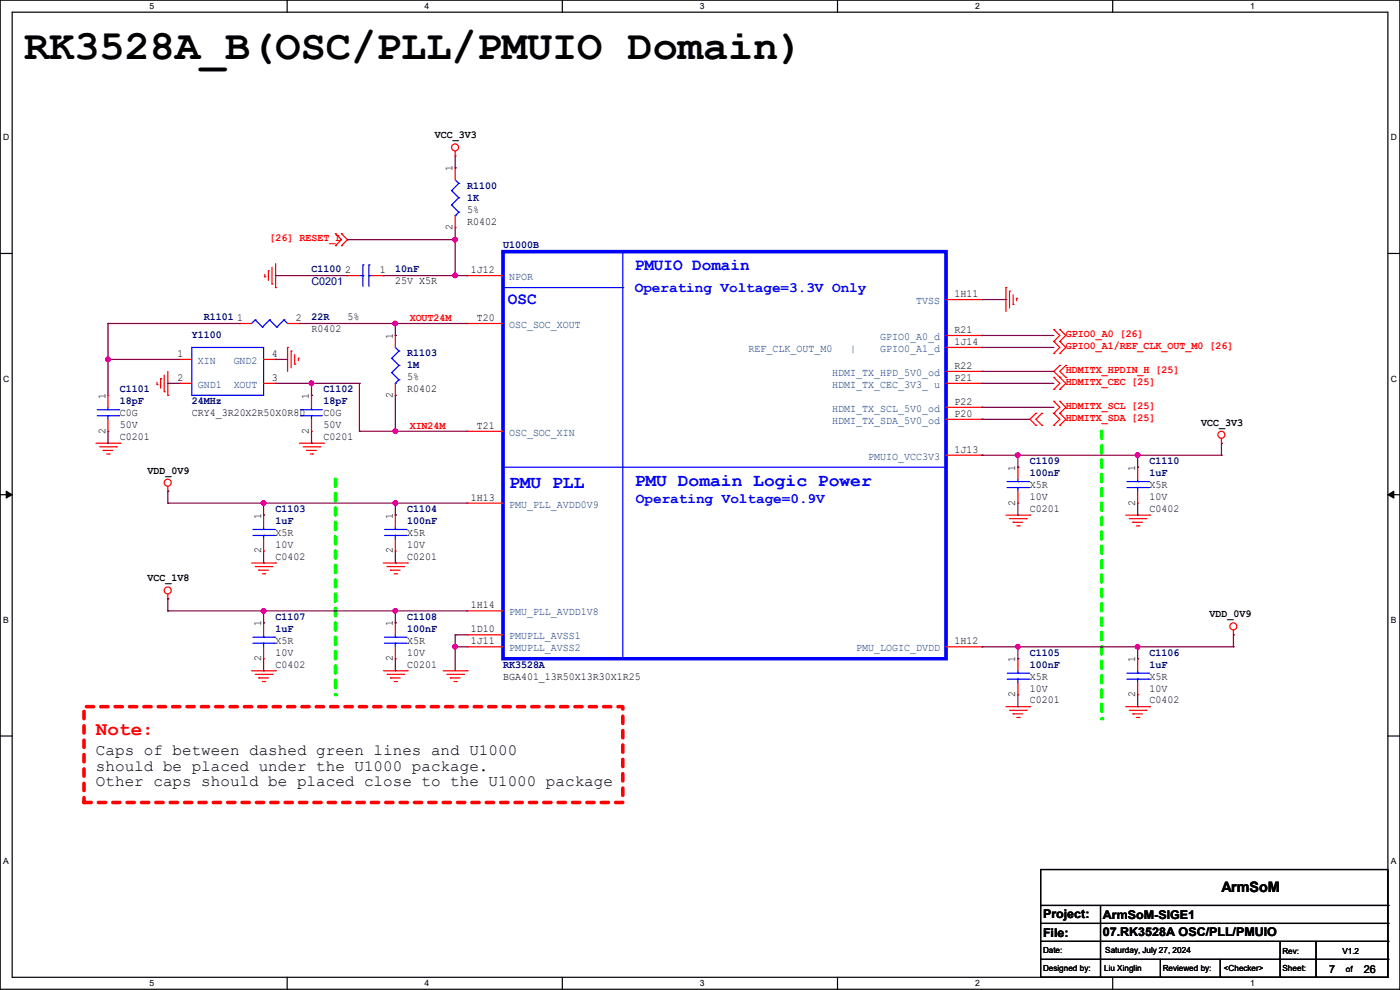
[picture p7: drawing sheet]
<svg xmlns="http://www.w3.org/2000/svg" width="297mm" height="210mm" viewBox="0 0 297 210" stroke-linecap="round" stroke-linejoin="round" font-family="sans-serif">
<g fill="none" stroke="#000" stroke-width=".25">
<path d="M0 0h297v209.8h-297zM2.6 2.6h291.8v204.7h-291.8zM60.9 0v2.6M119.3 0v2.6M177.7 0v2.6M236.1 0v2.6M0 53.8h2.6M294.4 53.8h2.6M0 104.9h2.6M294.4 104.9h2.6M0 156.1h2.6M294.4 156.1h2.6"/>
<path d="M60.9 207.3v2.5M119.3 207.3v2.5M177.7 207.3v2.5M236.1 207.3v2.5"/>
</g>
<path d="M1.3 104.2l1.3 .7-1.3 .8zM294.4 104.9l1.3-.7v1.5z" fill="#000"/>
<path d="M1.3 104.2l1.3 .7-1.3 .8zM294.4 104.9l1.3-.7v1.5z" fill="none" stroke="#000" stroke-width=".21"/>
<path d="M71.2 101.6v45.8" fill="none" stroke="#01ff00" stroke-width=".76" stroke-dasharray="1.5 1.5"/>
<circle cx="71.2" cy="147.4" r=".38" fill="#01ff00" stroke-dasharray="1.5 1.5"/>
<path d="M17.8 149.9h114.3v20.3h-114.3z" fill="none" stroke="#f00" stroke-width=".76" stroke-dasharray="1.5 1.5"/>
<path d="M233.7 91.5v60.9" fill="none" stroke="#01ff00" stroke-width=".76" stroke-dasharray="1.5 1.5"/>
<circle cx="233.7" cy="152.4" r=".38" fill="#01ff00" stroke-dasharray="1.5 1.5"/>
<g fill="none" stroke="#f00" stroke-width=".25">
<path d="M96.6 33.1h.1M96.6 35.6h.1M96.6 32v1.1M96.6 35.6v2.5M56.2 58.7h.1M56.2 58.2v.5M56.9 57.4h.1M56.9 57.4v2.1M57.7 56.7v3.5M58.5 55.9v5.1M71.2 49.6h.1M71.2 52.1h.1"/>
<path d="M71.2 49.6l1.2 1.2-1.2 1.3M72.4 52.1h.1M72.4 49.6h.1M72.4 49.6l1.3 1.2-1.3 1.3M73.7 58.5h.1M73.7 58.5h2.5M78.8 58.5h2.5M81.3 58.5h.1M96.6 48.3h.1M96.6 45.8v2.5M99.1 58.5h.1M99.1 58.5h7.6"/>
<path d="M34.8 79.5v3.6M35.6 78.8v5.1M38.1 76.2h.1M38.1 76.2h2.6M50.8 68.6h.1M50.8 68.6h2.6M55.9 76.2h2.6M57.7 60.2h.1M58.5 61h.1M58.5 76.2h.1M61 73.7h.1M61 73.7v5.1"/>
<path d="M61 68.6h2.5M61.8 74.5h.1M61.8 74.5v3.5M62.5 77.3h.1M62.5 75.2v2.1M63.3 76h.1M63.3 76v.5M63.5 68.6h.1M83.9 71.2h.1M83.9 71.2v2.5M99.1 68.6h.1M99.1 68.6h7.6"/>
<path d="M200.7 63.5h7.6M200.7 71.2h7.6M200.7 73.7h7.6M200.7 78.8h7.6M208.3 63.5h.1M208.3 71.2h.1M208.3 73.7h.1M208.3 78.8h.1M213.4 61h.1M213.4 61v5.1M214.2 61.8h.1M214.2 61.8v3.5"/>
<path d="M214.9 64.6h.1M214.9 62.5v2.1M215.7 63.3h.1M215.7 63.3v.5M223.6 75h.1M223.6 72.4h.1M223.6 69.9h.1M223.6 72.4l1.2 1.3-1.2 1.3M223.6 69.9l1.2 1.3-1.2 1.2M224.8 77.5h.1M224.8 75h.1M224.8 72.4h.1"/>
<path d="M224.8 69.9h.1M224.8 77.5l-1.2 1.3 2.5 2.5-1.3 1.3M224.8 72.4l1.3 1.3-1.3 1.3M224.8 69.9l1.3 1.3-1.3 1.2M226.1 77.5h.1M226.1 77.5l-1.3 1.3 1.3 1.3M20.4 94h5M21.1 94.8h3.6M21.9 95.5h.1M21.9 95.5h2M22.6 96.3h.6M22.9 83.9h.1"/>
<path d="M22.9 91.5h.1M22.9 83.9v2.5M22.9 88.9v2.6M23.2 96.3h.1M24.7 94.8h.1M25.4 94h.1M33.3 81.6h.1M33.3 81.1v.5M34.1 80.3h.1M34.1 80.3v2M34.8 83.1h.1M35.6 83.9h.1"/>
<path d="M38.1 81.3h.1M38.1 81.3h2.6M55.9 81.3h2.6M58.5 81.3h.1M63.5 94h5.1M64.3 94.8h3.6M65.1 95.5h.1M65.1 95.5h2M65.8 96.3h.5M66.1 83.9h.1M66.1 91.5h.1M66.1 83.9v2.5"/>
<path d="M66.1 88.9v2.6M66.3 96.3h.1M67.9 94.8h.1M68.6 94h.1M83.9 83.9h.1M83.9 81.3v2.6M99.1 91.5h.1M99.1 91.5h7.6M200.7 81.3h7.6M200.7 86.4h7.6M200.7 88.9h7.6M200.7 96.6h7.6"/>
<path d="M208.3 81.3h.1M208.3 86.4h.1M208.3 88.9h.1M208.3 96.6h.1M215.9 99.1h.1M215.9 99.1v2.5M219.8 87.7h.1M219.8 90.2h.1M219.8 87.7l-1.3 1.2 1.3 1.3M221 90.2h.1M221 87.7h.1M221 87.7l-1.2 1.2 1.2 1.3"/>
<path d="M223.6 82.6h.1M223.6 80.1h.1M223.6 87.7h.1M223.6 85.1h.1M223.6 90.2h.1M223.6 80.1l1.2 1.2-1.2 1.3M223.6 85.1l1.2 1.3-1.2 1.3M223.6 87.7l1.2 1.2-1.2 1.3M224.8 80.1h.1M224.8 82.6h.1M224.8 87.7h.1M224.8 85.1h.1"/>
<path d="M224.8 90.2h.1M224.8 85.1l1.3 1.3-1.3 1.3M224.8 87.7l1.3 1.2-1.3 1.3M226.1 80.1h.1M241.3 99.1h.1M241.3 99.1v2.5M259.1 94h.1M259.1 93v1M35.6 104.2h.1M35.6 103.2v1M53.4 119.4h5.1M55.9 109.3h.1"/>
<path d="M55.9 116.9h.1M55.9 109.3v2.5M55.9 114.3v2.6M58.5 119.4h.1M81.3 119.4h5.1M83.9 109.3h.1M83.9 116.9h.1M83.9 109.3v2.5M83.9 114.3v2.6M86.4 119.4h.1M99.1 106.7h.1M99.1 106.7h7.6"/>
<path d="M213.4 109.3h5.1M214.2 110h3.5M214.9 110.8h.1M214.9 110.8h2.1M215.7 111.5h.5M215.9 106.7h.1M215.9 104.2v2.5M216.2 111.5h.1M217.7 110h.1M218.5 109.3h.1M238.8 109.3h5.1M239.6 110h3.5"/>
<path d="M240.3 110.8h.1M240.3 110.8h2.1M241.1 111.5h.5M241.3 106.7h.1M241.3 104.2v2.5M241.6 111.5h.1M243.1 110h.1M243.9 109.3h.1M35.6 127h.1M35.6 126v1M54.1 120.2h3.6M54.9 120.9h.1"/>
<path d="M54.9 120.9h2M55.7 121.7h.5M55.9 132.1h.1M55.9 139.7h.1M55.9 132.1v2.6M55.9 137.2v2.5M56.2 121.7h.1M57.7 120.2h.1M82.1 120.2h3.5M82.8 120.9h.1M82.8 120.9h2.1M83.6 121.7h.5"/>
<path d="M83.9 132.1h.1M83.9 139.7h.1M83.9 132.1v2.6M83.9 137.2v2.5M84.1 121.7h.1M85.6 120.2h.1M99.1 129.6h.1M99.1 137.2h.1M99.1 134.7h.1M99.1 137.2h7.6M99.1 129.6h7.6M99.1 134.7h7.6"/>
<path d="M200.7 137.2h7.6M208.3 137.2h.1M215.9 139.7h.1M215.9 139.7v2.6M241.3 139.7h.1M241.3 139.7v2.6M261.7 134.7h.1M261.7 133.6v1.1M53.4 142.3h5.1M54.1 143h3.6M54.9 143.8h.1M54.9 143.8h2"/>
<path d="M55.7 144.6h.5M56.2 144.6h.1M57.7 143h.1M58.5 142.3h.1M81.3 142.3h5.1M82.1 143h3.5M82.8 143.8h.1M82.8 143.8h2.1M83.6 144.6h.5M84.1 144.6h.1M85.6 143h.1M86.4 142.3h.1"/>
<path d="M94 142.3h5.1M94.8 143h3.5M95.5 143.8h.1M95.5 143.8h2.1M96.3 144.6h.5M96.8 144.6h.1M98.3 143h.1M99.1 142.3h.1M213.4 149.9h5.1M214.2 150.7h3.5M214.9 151.4h.1M214.9 151.4h2.1"/>
<path d="M215.7 152.2h.5M215.9 147.4h.1M215.9 144.8v2.6M216.2 152.2h.1M217.7 150.7h.1M218.5 149.9h.1M238.8 149.9h5.1M239.6 150.7h3.5M240.3 151.4h.1M240.3 151.4h2.1M241.1 152.2h.5M241.3 147.4h.1"/>
<path d="M241.3 144.8v2.6M241.6 152.2h.1M243.1 150.7h.1M243.9 149.9h.1"/>
<circle cx="96.5" cy="31.3" r=".74"/>
<circle cx="259.1" cy="92.2" r=".74"/>
<circle cx="35.6" cy="102.4" r=".74"/>
<circle cx="35.6" cy="125.2" r=".74"/>
<circle cx="261.6" cy="132.9" r=".74"/>
</g>
<g fill="none" stroke="#000" stroke-width=".25">
<path d="M220.8 184.4h73.6v22.9h-73.6zM220.8 192.1h73.6M220.8 195.9h73.6M220.8 199.7h73.6M233.5 192.1v15.2M271.6 199.7v7.6M279.2 199.7v7.6M294.4 192.1h.1M294.4 195.9h.1M294.4 199.7h.1M220.8 203.5h73.6M233.5 207.3h.1"/>
<path d="M246.2 207.3h.1M246.2 203.5v3.8M258.9 207.3h.1M258.9 203.5v3.8M271.6 207.3h.1M279.2 207.3h.1M294.4 203.5h.1"/>
</g>
<g fill="none" stroke="#00f" stroke-width=".25">
<path d="M96.6 38.1l.7 .8M97.3 38.9h.1M97.3 38.9l-1.5 1.5M76.2 58.5h.8M77 56.2h.1M77 58.5h.1M77 56.2v4.5M78.3 58.5h.1M78.3 56.2h.1M78.3 58.5h.5M78.3 56.2v4.5M95.8 40.4h.1"/>
<path d="M95.8 43.5h.1M95.8 40.4l1.5 1.6M95.8 43.5l1.5 1.5M96.6 45.8h.1M97.3 42h.1M97.3 45h.1M97.3 42l-1.5 1.5M97.3 45l-.7 .8M132.1 53.4v86.3M40.7 73.7h15.2v10.2h-15.2zM54.1 67.9h.1M54.1 67.9l-.7 .7"/>
<path d="M54.1 67.9l1.6 1.5M55.7 69.4h.1M57.2 67.9h.1M57.2 67.9l-1.5 1.5M57.2 67.9l1.5 1.5M58.7 69.4h.1M60.2 67.9h.1M60.2 67.9l-1.5 1.5M60.2 67.9l.8 .7M61 68.6h.1M83.1 76h.1M83.1 79h.1"/>
<path d="M83.1 76l1.5 1.5M83.1 79l1.5 1.6M83.9 73.7l.7 .8M84.6 74.5h.1M84.6 77.5h.1M84.6 74.5l-1.5 1.5M84.6 77.5l-1.5 1.5M106.7 61h25.4M132.1 61h.1M20.6 88.2h4.6M20.6 86.9h4.6M22.9 86.9h.1"/>
<path d="M22.9 88.2h.1M22.9 86.4v.5M22.9 88.2v.7M25.2 88.2h.1M25.2 86.9h.1M63.8 88.2h.1M63.8 86.9h.1M63.8 88.2h4.6M63.8 86.9h4.6M66.1 86.9h.1M66.1 88.2h.1M66.1 86.4v.5"/>
<path d="M66.1 88.2v.7M83.9 81.3h.1M84.6 80.6h.1M84.6 80.6l-.7 .7M106.7 99.1h94M200.7 99.1h.1M53.6 113.6h4.6M53.6 112.3h4.6M55.9 112.3h.1M55.9 113.6h.1M55.9 111.8v.5M55.9 113.6v.7"/>
<path d="M58.2 113.6h.1M58.2 112.3h.1M81.6 113.6h4.5M81.6 112.3h4.5M83.9 112.3h.1M83.9 113.6h.1M83.9 111.8v.5M83.9 113.6v.7M86.1 113.6h.1M86.1 112.3h.1M213.7 103.4h4.5M213.7 102.2h4.5"/>
<path d="M215.9 102.2h.1M215.9 103.4h.1M215.9 101.6v.6M215.9 103.4v.8M218.2 103.4h.1M218.2 102.2h.1M239.1 103.4h4.5M239.1 102.2h4.5M241.3 102.2h.1M241.3 103.4h.1M241.3 101.6v.6M241.3 103.4v.8"/>
<path d="M243.6 103.4h.1M243.6 102.2h.1M53.6 136.4h4.6M53.6 135.2h4.6M55.9 135.2h.1M55.9 136.4h.1M55.9 134.7v.5M55.9 136.4v.8M58.2 136.4h.1M58.2 135.2h.1M81.6 136.4h4.5M81.6 135.2h4.5"/>
<path d="M83.9 135.2h.1M83.9 136.4h.1M83.9 134.7v.5M83.9 136.4v.8M86.1 136.4h.1M86.1 135.2h.1M132.1 139.7h.1M213.7 144.1h4.5M213.7 142.8h4.5M215.9 142.8h.1M215.9 144.1h.1M215.9 142.3v.5"/>
<path d="M215.9 144.1v.7M218.2 144.1h.1M218.2 142.8h.1M239.1 144.1h4.5M239.1 142.8h4.5M241.3 142.8h.1M241.3 144.1h.1M241.3 142.3v.5M241.3 144.1v.7M243.6 144.1h.1M243.6 142.8h.1"/>
</g>
<path d="M106.7 53.4h94v86.3h-94z" fill="none" stroke="#00f" stroke-width=".76"/>
<path d="M73.7 50.8h.1M73.7 50.8h22.9" fill="none" stroke="#7f003f" stroke-width=".25"/>
<circle cx="96.5" cy="50.8" r=".49" fill="#f0f"/>
<circle cx="96.5" cy="50.8" r=".49" fill="none" stroke="#f0f" stroke-width=".25"/>
<g fill="none" stroke="#7f003f" stroke-width=".25">
<path d="M22.9 68.6h.1M22.9 68.6h27.9M22.9 68.6v7.6M83.9 68.6h.1M83.9 68.6h15.2M66.1 83.9h.1M66.1 81.3v2.6M83.9 83.9h.1M83.9 91.5h.1M83.9 83.9v7.6M83.9 91.5h15.2M55.9 129.6h.1"/>
<path d="M55.9 129.6h28"/>
</g>
<circle cx="83.8" cy="129.6" r=".49" fill="#f0f"/>
<circle cx="83.8" cy="129.6" r=".49" fill="none" stroke="#f0f" stroke-width=".25"/>
<circle cx="55.9" cy="129.6" r=".49" fill="#f0f"/>
<circle cx="55.9" cy="129.6" r=".49" fill="none" stroke="#f0f" stroke-width=".25"/>
<path d="M22.9 94h.1M22.9 91.5v2.5M76.2 91.5h.1M76.2 91.5h7.7M83.9 106.7h.1M83.9 106.7h15.2M35.6 127h.1M35.6 127v2.6M55.9 132.1h.1M55.9 129.6v2.5M55.9 139.7v2.6M55.9 142.3h.1" fill="none" stroke="#7f003f" stroke-width=".25"/>
<circle cx="83.8" cy="91.5" r=".49" fill="#f0f"/>
<circle cx="83.8" cy="91.5" r=".49" fill="none" stroke="#f0f" stroke-width=".25"/>
<path d="M63.5 68.6h.1M63.5 68.6h20.4" fill="none" stroke="#7f003f" stroke-width=".25"/>
<circle cx="83.8" cy="68.6" r=".49" fill="#f0f"/>
<circle cx="83.8" cy="68.6" r=".49" fill="none" stroke="#f0f" stroke-width=".25"/>
<path d="M83.9 71.2h.1M83.9 68.6v2.6M66.1 81.3h.1M66.1 81.3h10.1M76.2 81.3h.1M76.2 81.3v10.2M35.6 129.6h.1M35.6 129.6h20.3M83.9 129.6h.1M83.9 129.6h15.2" fill="none" stroke="#7f003f" stroke-width=".25"/>
<circle cx="66.1" cy="81.3" r=".49" fill="#f0f"/>
<circle cx="66.1" cy="81.3" r=".49" fill="none" stroke="#f0f" stroke-width=".25"/>
<path d="M22.9 76.2h.1M22.9 76.2v7.7" fill="none" stroke="#7f003f" stroke-width=".25"/>
<circle cx="22.9" cy="76.2" r=".49" fill="#f0f"/>
<circle cx="22.9" cy="76.2" r=".49" fill="none" stroke="#f0f" stroke-width=".25"/>
<path d="M96.6 50.8h.1M96.6 48.3v10.2M58.5 81.3h.1M58.5 81.3h7.6M83.9 132.1h.1M83.9 129.6v2.5M83.9 139.7v2.6M83.9 142.3h.1" fill="none" stroke="#7f003f" stroke-width=".25"/>
<circle cx="96.5" cy="58.4" r=".49" fill="#f0f"/>
<circle cx="96.5" cy="58.4" r=".49" fill="none" stroke="#f0f" stroke-width=".25"/>
<path d="M35.6 104.2h.1M35.6 104.2v2.5M55.9 106.7h.1M55.9 109.3h.1M55.9 106.7h28M55.9 106.7v2.6" fill="none" stroke="#7f003f" stroke-width=".25"/>
<circle cx="55.9" cy="106.7" r=".49" fill="#f0f"/>
<circle cx="55.9" cy="106.7" r=".49" fill="none" stroke="#f0f" stroke-width=".25"/>
<path d="M35.6 106.7h.1M35.6 106.7h20.3M55.9 119.4h.1M55.9 116.9v2.5M83.9 109.3h.1M83.9 106.7v2.6" fill="none" stroke="#7f003f" stroke-width=".25"/>
<circle cx="83.8" cy="106.7" r=".49" fill="#f0f"/>
<circle cx="83.8" cy="106.7" r=".49" fill="none" stroke="#f0f" stroke-width=".25"/>
<g fill="none" stroke="#7f003f" stroke-width=".25">
<path d="M96.6 35.6h.1M96.6 33.1v2.5M58.5 58.5h.1M58.5 58.5h15.2M81.3 58.5h.1M81.3 58.5h17.8M96.6 58.5h.1M22.9 76.2h.1M22.9 76.2h15.2M58.5 76.2h.1M58.5 76.2h2.5M35.6 81.3h.1"/>
<path d="M35.6 81.3h2.5M66.1 94h.1M66.1 91.5v2.5M83.9 119.4h.1M83.9 116.9v2.5M208.3 137.2h.1M208.3 137.2h33M215.9 137.2h.1M261.7 134.7h.1M261.7 134.7v2.5"/>
</g>
<circle cx="241.3" cy="137.2" r=".49" fill="#f0f"/>
<circle cx="241.3" cy="137.2" r=".49" fill="none" stroke="#f0f" stroke-width=".25"/>
<circle cx="215.9" cy="137.2" r=".49" fill="#f0f"/>
<circle cx="215.9" cy="137.2" r=".49" fill="none" stroke="#f0f" stroke-width=".25"/>
<g fill="none" stroke="#7f003f" stroke-width=".25">
<path d="M208.3 96.6h.1M208.3 96.6h33M215.9 96.6h.1M259.1 94h.1M259.1 94v2.6M215.9 139.7h.1M215.9 137.2v2.5M241.3 139.7h.1M261.7 137.2h.1M261.7 137.2h-20.4v2.5M215.9 149.9h.1M215.9 147.4v2.5"/>
<path d="M241.3 149.9h.1M241.3 147.4v2.5"/>
</g>
<circle cx="241.3" cy="96.5" r=".49" fill="#f0f"/>
<circle cx="241.3" cy="96.5" r=".49" fill="none" stroke="#f0f" stroke-width=".25"/>
<circle cx="215.9" cy="96.5" r=".49" fill="#f0f"/>
<circle cx="215.9" cy="96.5" r=".49" fill="none" stroke="#f0f" stroke-width=".25"/>
<g fill="none" stroke="#7f003f" stroke-width=".25">
<path d="M208.3 78.8h.1M208.3 63.5h5.1M208.3 78.8h15.3M213.4 63.5h.1M208.3 81.3h.1M208.3 86.4h.1M208.3 88.9h.1M208.3 81.3h15.3M208.3 86.4h15.3M208.3 88.9h10.2M215.9 99.1h.1M215.9 96.6v2.5"/>
<path d="M241.3 99.1h.1M259.1 96.6h.1M259.1 96.6h-17.8v2.5M215.9 109.3h.1M215.9 106.7v2.6M241.3 109.3h.1M241.3 106.7v2.6M96.6 137.2h.1M96.6 137.2h2.5M96.6 137.2v5.1"/>
</g>
<circle cx="96.5" cy="137.2" r=".49" fill="#f0f"/>
<circle cx="96.5" cy="137.2" r=".49" fill="none" stroke="#f0f" stroke-width=".25"/>
<path d="M208.3 73.7h.1M208.3 71.2h.1M208.3 73.7h15.3M208.3 71.2h15.3M96.6 134.7h.1M96.6 137.2h.1M96.6 134.7h2.5M96.6 134.7v2.5" fill="none" stroke="#7f003f" stroke-width=".25"/>
<circle cx="96.5" cy="50.8" r=".49" fill="#f0f"/>
<circle cx="96.5" cy="50.8" r=".49" fill="none" stroke="#f0f" stroke-width=".25"/>
<circle cx="83.8" cy="129.6" r=".49" fill="#f0f"/>
<circle cx="83.8" cy="129.6" r=".49" fill="none" stroke="#f0f" stroke-width=".25"/>
<circle cx="55.9" cy="129.6" r=".49" fill="#f0f"/>
<circle cx="55.9" cy="129.6" r=".49" fill="none" stroke="#f0f" stroke-width=".25"/>
<circle cx="83.8" cy="91.5" r=".49" fill="#f0f"/>
<circle cx="83.8" cy="91.5" r=".49" fill="none" stroke="#f0f" stroke-width=".25"/>
<circle cx="83.8" cy="68.6" r=".49" fill="#f0f"/>
<circle cx="83.8" cy="68.6" r=".49" fill="none" stroke="#f0f" stroke-width=".25"/>
<circle cx="66.1" cy="81.3" r=".49" fill="#f0f"/>
<circle cx="66.1" cy="81.3" r=".49" fill="none" stroke="#f0f" stroke-width=".25"/>
<circle cx="22.9" cy="76.2" r=".49" fill="#f0f"/>
<circle cx="22.9" cy="76.2" r=".49" fill="none" stroke="#f0f" stroke-width=".25"/>
<circle cx="96.5" cy="58.4" r=".49" fill="#f0f"/>
<circle cx="96.5" cy="58.4" r=".49" fill="none" stroke="#f0f" stroke-width=".25"/>
<circle cx="55.9" cy="106.7" r=".49" fill="#f0f"/>
<circle cx="55.9" cy="106.7" r=".49" fill="none" stroke="#f0f" stroke-width=".25"/>
<circle cx="83.8" cy="106.7" r=".49" fill="#f0f"/>
<circle cx="83.8" cy="106.7" r=".49" fill="none" stroke="#f0f" stroke-width=".25"/>
<circle cx="241.3" cy="137.2" r=".49" fill="#f0f"/>
<circle cx="241.3" cy="137.2" r=".49" fill="none" stroke="#f0f" stroke-width=".25"/>
<circle cx="215.9" cy="137.2" r=".49" fill="#f0f"/>
<circle cx="215.9" cy="137.2" r=".49" fill="none" stroke="#f0f" stroke-width=".25"/>
<circle cx="241.3" cy="96.5" r=".49" fill="#f0f"/>
<circle cx="241.3" cy="96.5" r=".49" fill="none" stroke="#f0f" stroke-width=".25"/>
<circle cx="215.9" cy="96.5" r=".49" fill="#f0f"/>
<circle cx="215.9" cy="96.5" r=".49" fill="none" stroke="#f0f" stroke-width=".25"/>
<circle cx="96.5" cy="137.2" r=".49" fill="#f0f"/>
<circle cx="96.5" cy="137.2" r=".49" fill="none" stroke="#f0f" stroke-width=".25"/>
<text font-size="8.9" x="5.1" y="12.5">RK3528A_B(OSC/PLL/PMUIO Domain)</text>
<text font-size="4.1" fill="#f00" x="20.4" y="155.9">Note:</text>
<g font-size="3.8" fill="#00f">
<text x="108" y="103.6">PMU PLL</text>
<text x="134.7" y="103.1">PMU Domain Logic Power</text>
</g>
<g font-size="3.6" fill="#00f">
<text x="134.7" y="57.3">PMUIO Domain</text>
<text x="107.7" y="64.4">OSC</text>
</g>
<g font-size="3.3">
<text x="20.4" y="160.1">Caps of between dashed green lines and U1000</text>
<text x="20.4" y="163.5">should be placed under the U1000 package.</text>
<text x="20.4" y="166.8">Other caps should be placed close to the U1000 package</text>
</g>
<g font-size="3" fill="#00f">
<text x="134.7" y="62">Operating Voltage=3.3V Only</text>
<text x="134.9" y="106.7">Operating Voltage=0.9V</text>
</g>
<text font-size="3" x="259.1" y="189.3">ArmSoM</text>
<g font-size="2.5">
<text x="221.3" y="194.7">Project:</text>
<text x="234" y="194.9">ArmSoM-SIGE1</text>
<text x="221.3" y="198.8">File:</text>
<text x="234" y="198.5">07.RK3528A OSC/PLL/PMUIO</text>
</g>
<g font-size="2.3">
<text x="92.2" y="29.3">VCC_3V3</text>
<text x="96" y="36.4" transform="rotate(-90 96 36.4)">1</text>
<text x="99.1" y="47.6">R0402</text>
<text x="99.1" y="45.1">5%</text>
<text x="96" y="48.8" transform="rotate(-90 96 48.8)">2</text>
<text x="73.2" y="57.9">2</text>
<text x="80.6" y="57.9">1</text>
<text x="99.9" y="57.9">1J12</text>
<text x="83.9" y="60.3">25V X5R</text>
<text x="202.5" y="63">1H11</text>
<text x="50.3" y="68.1">1</text>
<text x="62.8" y="68.1">2</text>
<text x="66.1" y="70.5">R0402</text>
<text x="73.7" y="67.9">5%</text>
<text x="83.3" y="71.9" transform="rotate(-90 83.3 71.9)">1</text>
<text x="101.1" y="68.1">T20</text>
<text x="202.5" y="70.6">R21</text>
<text x="37.6" y="75.7">1</text>
<text x="57.7" y="75.7">4</text>
<text x="202.5" y="73.2">1J14</text>
<text x="37.6" y="80.8">2</text>
<text x="57.7" y="80.8">3</text>
<text x="86.4" y="83.2">R0402</text>
<text x="86.4" y="80.6">5%</text>
<text x="202.5" y="78.2">R22</text>
<text x="202.5" y="80.8">P21</text>
<text x="22.4" y="84.6" transform="rotate(-90 22.4 84.6)">1</text>
<text x="25.4" y="88.3">C0G</text>
<text x="40.7" y="88.3">CRY4_3R20X2R50X0R80</text>
<text x="65.5" y="84.6" transform="rotate(-90 65.5 84.6)">1</text>
<text x="68.6" y="88.3">C0G</text>
<text x="83.3" y="84.4" transform="rotate(-90 83.3 84.4)">2</text>
<text x="202.5" y="85.9">P22</text>
<text x="202.5" y="88.4">P20</text>
<text x="22.4" y="92" transform="rotate(-90 22.4 92)">2</text>
<text x="25.4" y="93.3">C0201</text>
<text x="25.4" y="90.8">50V</text>
<text x="65.5" y="92" transform="rotate(-90 65.5 92)">2</text>
<text x="68.6" y="93.3">C0201</text>
<text x="68.6" y="90.8">50V</text>
<text x="101.1" y="90.9">T21</text>
<text x="254.8" y="90.3">VCC_3V3</text>
<text x="31.3" y="100.5">VDD_0V9</text>
<text x="202.5" y="96">1J13</text>
<text x="215.4" y="99.9" transform="rotate(-90 215.4 99.9)">1</text>
<text x="240.8" y="99.9" transform="rotate(-90 240.8 99.9)">1</text>
<text x="99.9" y="106.2">1H13</text>
<text x="215.4" y="107.2" transform="rotate(-90 215.4 107.2)">2</text>
<text x="218.5" y="103.5">X5R</text>
<text x="218.5" y="106">10V</text>
<text x="240.8" y="107.2" transform="rotate(-90 240.8 107.2)">2</text>
<text x="243.9" y="103.5">X5R</text>
<text x="243.9" y="106">10V</text>
<text x="55.4" y="110" transform="rotate(-90 55.4 110)">1</text>
<text x="58.5" y="113.7">X5R</text>
<text x="83.3" y="110" transform="rotate(-90 83.3 110)">1</text>
<text x="86.4" y="113.7">X5R</text>
<text x="218.5" y="108.6">C0201</text>
<text x="243.9" y="108.6">C0402</text>
<text x="55.4" y="117.4" transform="rotate(-90 55.4 117.4)">2</text>
<text x="58.5" y="118.7">C0402</text>
<text x="58.5" y="116.2">10V</text>
<text x="83.3" y="117.4" transform="rotate(-90 83.3 117.4)">2</text>
<text x="86.4" y="118.7">C0201</text>
<text x="86.4" y="116.2">10V</text>
<text x="31.3" y="123.3">VCC_1V8</text>
<text x="99.9" y="129">1H14</text>
<text x="256.6" y="130.9">VDD_0V9</text>
<text x="55.4" y="132.9" transform="rotate(-90 55.4 132.9)">1</text>
<text x="58.5" y="136.5">X5R</text>
<text x="83.3" y="132.9" transform="rotate(-90 83.3 132.9)">1</text>
<text x="86.4" y="136.5">X5R</text>
<text x="99.9" y="136.7">1J11</text>
<text x="99.9" y="134.1">1D10</text>
<text x="202.5" y="136.7">1H12</text>
<text x="55.4" y="140.3" transform="rotate(-90 55.4 140.3)">2</text>
<text x="58.5" y="141.6">C0402</text>
<text x="58.5" y="139.1">10V</text>
<text x="83.3" y="140.3" transform="rotate(-90 83.3 140.3)">2</text>
<text x="86.4" y="141.6">C0201</text>
<text x="86.4" y="139.1">10V</text>
<text x="215.4" y="140.5" transform="rotate(-90 215.4 140.5)">1</text>
<text x="240.8" y="140.5" transform="rotate(-90 240.8 140.5)">1</text>
<text x="106.7" y="144.1">BGA401_13R50X13R30X1R25</text>
<text x="215.4" y="147.9" transform="rotate(-90 215.4 147.9)">2</text>
<text x="218.5" y="149.2">C0201</text>
<text x="218.5" y="144.1">X5R</text>
<text x="218.5" y="146.7">10V</text>
<text x="240.8" y="147.9" transform="rotate(-90 240.8 147.9)">2</text>
<text x="243.9" y="149.2">C0402</text>
<text x="243.9" y="144.1">X5R</text>
<text x="243.9" y="146.7">10V</text>
<text x="282" y="206.3">7</text>
<text x="289.3" y="206.3">26</text>
</g>
<g font-size="2.3" fill="#00007f">
<text x="99.1" y="40">R1100</text>
<text x="99.1" y="42.5">1K</text>
<text x="106.7" y="52.7">U1000B</text>
<text x="66.1" y="57.8">C1100</text>
<text x="83.9" y="57.8">10nF</text>
<text x="66.1" y="60.5">C0201</text>
<text x="40.7" y="71.8">Y1100</text>
<text x="43.2" y="67.9">R1101</text>
<text x="66.1" y="67.9">22R</text>
<text x="86.4" y="75.6">R1103</text>
<text x="25.4" y="83.2">C1101</text>
<text x="68.6" y="83.2">C1102</text>
<text x="86.4" y="78.1">1M</text>
<text x="25.4" y="85.7">18pF</text>
<text x="40.7" y="85.7">24MHz</text>
<text x="68.6" y="85.7">18pF</text>
<text x="218.5" y="98.4">C1109</text>
<text x="218.5" y="101">100nF</text>
<text x="243.9" y="98.4">C1110</text>
<text x="243.9" y="101">1uF</text>
<text x="58.5" y="108.6">C1103</text>
<text x="58.5" y="111.1">1uF</text>
<text x="86.4" y="108.6">C1104</text>
<text x="86.4" y="111.1">100nF</text>
<text x="58.5" y="131.4">C1107</text>
<text x="86.4" y="131.4">C1108</text>
<text x="58.5" y="134">1uF</text>
<text x="86.4" y="134">100nF</text>
<text x="106.7" y="141.6">RK3528A</text>
<text x="218.5" y="139.1">C1105</text>
<text x="218.5" y="141.6">100nF</text>
<text x="243.9" y="139.1">C1106</text>
<text x="243.9" y="141.6">1uF</text>
</g>
<g font-size="2.3" fill="#f00">
<text x="57.2" y="51.2">[26] RESET_L</text>
<text x="86.9" y="68.1">XOUT24M</text>
<text x="226.1" y="71.5">GPIO0_A0 [26]</text>
<text x="226.1" y="74">GPIO0_A1/REF_CLK_OUT_M0 [26]</text>
<text x="226.1" y="79.1">HDMITX_HPDIN_H [25]</text>
<text x="226.1" y="81.7">HDMITX_CEC [25]</text>
<text x="226.1" y="86.7">HDMITX_SCL [25]</text>
<text x="226.1" y="89.3">HDMITX_SDA [25]</text>
<text x="86.9" y="91">XIN24M</text>
</g>
<g font-size="2.3" fill="#003f7f">
<text x="108" y="59.4">NPOR</text>
<text x="194.4" y="64.5">TVSS</text>
<text x="108" y="69.6">OSC_SOC_XOUT</text>
<text x="42" y="77.2">XIN</text>
<text x="49.6" y="77.2">GND2</text>
<text x="158.8" y="74.6">REF_CLK_OUT_M0</text>
<text x="180.4" y="74.6">|</text>
<text x="186.7" y="72.1">GPIO0_A0_d</text>
<text x="186.7" y="74.6">GPIO0_A1_d</text>
<text x="42" y="82.3">GND1</text>
<text x="49.6" y="82.3">XOUT</text>
<text x="176.6" y="79.7">HDMI_TX_HPD_5V0_od</text>
<text x="176.6" y="82.3">HDMI_TX_CEC_3V3_ u</text>
<text x="176.6" y="87.3">HDMI_TX_SCL_5V0_od</text>
<text x="176.6" y="89.9">HDMI_TX_SDA_5V0_od</text>
<text x="108" y="92.4">OSC_SOC_XIN</text>
<text x="184.2" y="97.5">PMUIO_VCC3V3</text>
<text x="108" y="107.7">PMU_PLL_AVDD0V9</text>
<text x="108" y="130.5">PMU_PLL_AVDD1V8</text>
<text x="108" y="135.6">PMUPLL_AVSS1</text>
<text x="108" y="138.1">PMUPLL_AVSS2</text>
<text x="181.7" y="138.1">PMU_LOGIC_DVDD</text>
</g>
<g font-size="1.8">
<text x="31.7" y="1.9">5</text>
<text x="90.1" y="1.9">4</text>
<text x="148.5" y="1.9">3</text>
<text x="206.8" y="1.9">2</text>
<text x="265.2" y="1.9">1</text>
<text x=".7" y="29.8">D</text>
<text x="295.1" y="29.8">D</text>
<text x=".7" y="80.9">C</text>
<text x="295.1" y="80.9">C</text>
<text x=".7" y="132.1">B</text>
<text x="295.1" y="132.1">B</text>
<text x=".7" y="183.3">A</text>
<text x="295.1" y="183.3">A</text>
<text x="221.3" y="202.1">Date:</text>
<text x="234.5" y="202.1">Saturday, July 27, 2024</text>
<text x="272.1" y="202.3">Rev:</text>
<text x="284.8" y="202.3">V1.2</text>
<text x="31.7" y="209.2">5</text>
<text x="90.1" y="209.2">4</text>
<text x="148.5" y="209.2">3</text>
<text x="206.8" y="209.2">2</text>
<text x="221.3" y="205.9">Designed by:</text>
<text x="234.2" y="205.9">Liu Xinglin</text>
<text x="246.7" y="205.9">Reviewed by:</text>
<text x="259.6" y="205.9">&lt;Checker&gt;</text>
<text x="265.2" y="209.2">1</text>
<text x="272.1" y="205.9">Sheet:</text>
<text x="285.5" y="206.1">of</text>
</g>
</svg>
